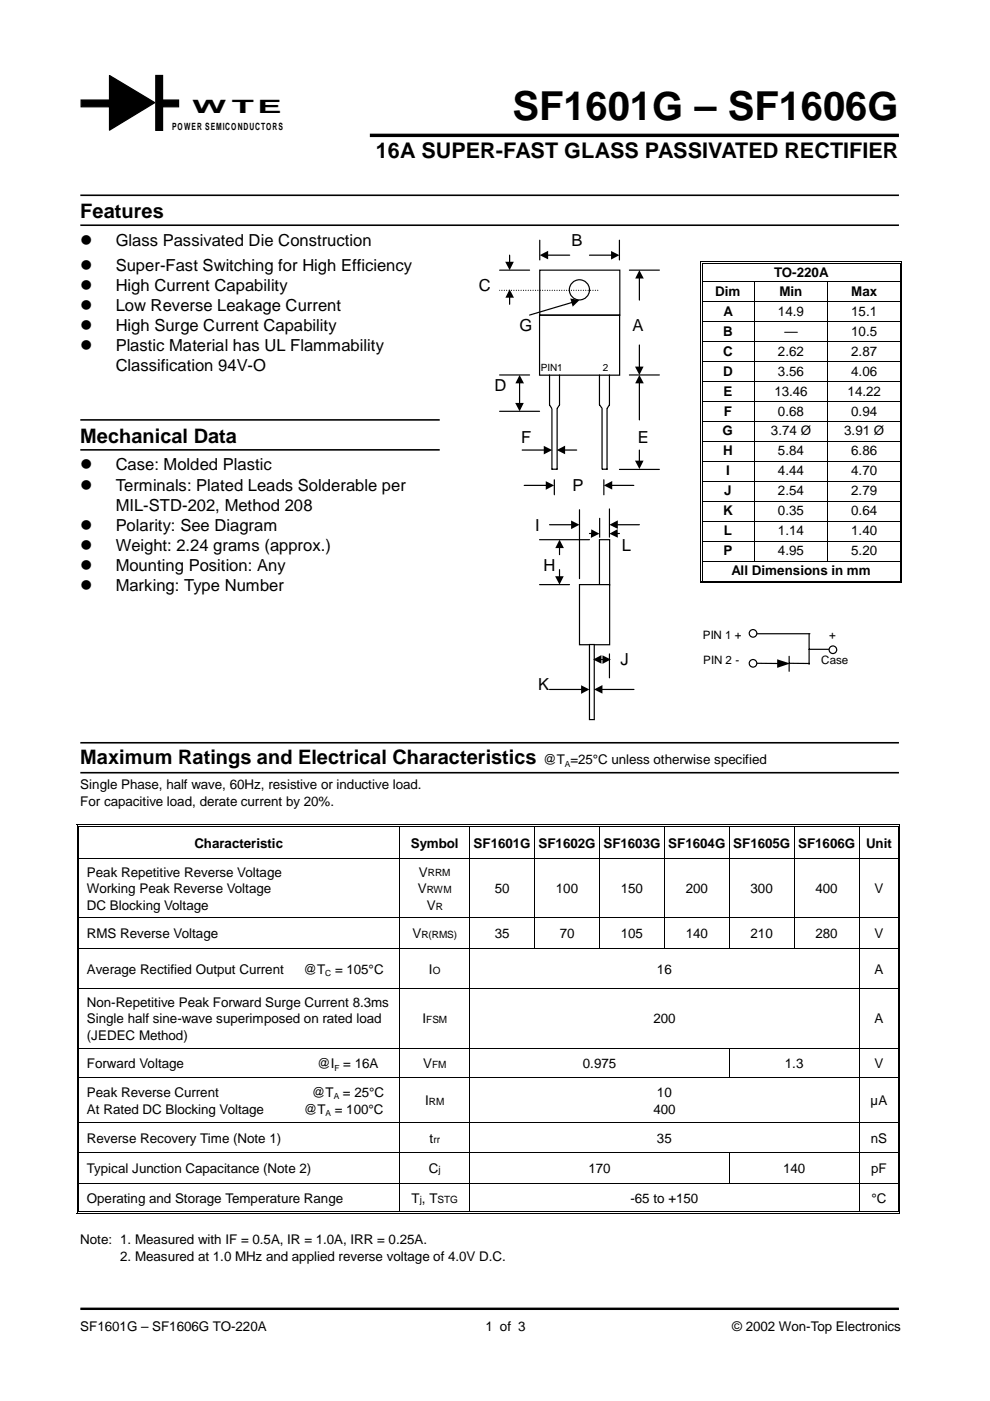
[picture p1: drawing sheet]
<svg xmlns="http://www.w3.org/2000/svg" width="210mm" height="297mm" viewBox="0 0 210 297" stroke-linecap="round" stroke-linejoin="round" font-family="sans-serif">
<path d="M17 277.5h173.6" fill="none" stroke="#000" stroke-width=".51"/>
<g fill="#000">
<path d="M16.3 174.8h.1v.5h-.1zM16.3 174.8h.5v.1h-.5zM16.6 175.1h.2v.2h-.2zM84.7 175.3h.2zM84.7 174.8h.5v.1h-.5zM84.7 175.1h.5v.2h-.5zM99.5 175.3h.2zM99.5 174.8h.5v.1h-.5zM99.5 175.1h.5v.2h-.5zM113.3 175.3h.1zM113.3 174.8h.5v.1h-.5zM113.3 175.1h.5v.2h-.5z"/>
<path d="M127 175.3h.2zM127 174.8h.5v.1h-.5zM127 175.1h.5v.2h-.5zM140.8 175.3h.1zM140.8 174.8h.5v.1h-.5zM140.8 175.1h.5v.2h-.5zM154.5 175.3h.2zM154.5 174.8h.5v.1h-.5zM154.5 175.1h.5v.2h-.5zM168.3 175.3h.2zM168.3 174.8h.5v.1h-.5zM168.3 175.1h.5v.2h-.5z"/>
<path d="M182 175.3h.2zM182 174.8h.6v.1h-.6zM182 175.1h.6v.2h-.6zM190.3 174.8h.6v.1h-.6zM190.3 175.1h.2v.2h-.2zM190.7 174.8h.2v.5h-.2zM16.3 181.9h.1v.2h-.1zM16.3 194.5h.1v.2h-.1zM16.6 181.9h.2v.2h-.2zM16.6 194.5h.2v.2h-.2zM190.3 181.9h.2v.2h-.2zM190.3 194.5h.2v.2h-.2z"/>
<path d="M190.7 181.9h.2v.2h-.2zM190.7 194.5h.2v.2h-.2zM16.3 201h.1v.2h-.1zM16.3 209.5h.1v.2h-.1zM16.6 201h.2v.2h-.2zM16.6 209.5h.2v.2h-.2zM190.3 201h.2v.2h-.2zM190.3 209.5h.2v.2h-.2zM190.7 201h.2v.2h-.2zM190.7 209.5h.2v.2h-.2zM16.3 222.2h.1v.2h-.1zM16.3 228.4h.1v.2h-.1z"/>
<path d="M16.3 238h.1v.2h-.1zM16.6 222.2h.2v.2h-.2zM16.6 228.4h.2v.2h-.2zM16.6 238h.2v.2h-.2zM190.3 222.2h.2v.2h-.2zM190.3 228.4h.2v.2h-.2zM190.3 238h.2v.2h-.2zM190.7 222.2h.2v.2h-.2zM190.7 228.4h.2v.2h-.2zM190.7 238h.2v.2h-.2zM16.3 244.3h.1v.1h-.1zM16.3 250.7h.1v.2h-.1z"/>
<path d="M16.3 256.9h.1v.5h-.1zM16.3 257.2h.5v.2h-.5zM16.6 244.3h.2v.1h-.2zM16.6 250.7h.2v.2h-.2zM84.7 256.9h.5v.1h-.5zM84.7 257.2h.5v.2h-.5zM99.5 256.9h.5v.1h-.5zM99.5 257.2h.5v.2h-.5zM182 256.9h.6v.1h-.6zM182 257.2h.6v.2h-.6zM190.3 244.3h.2v.1h-.2zM190.3 250.7h.2v.2h-.2z"/>
<path d="M190.3 257.2h.6v.2h-.6zM190.3 256.9h.2v.1h-.2zM190.7 244.3h.2v.1h-.2zM190.7 250.7h.2v.2h-.2z"/>
</g>
<g fill="none" stroke="#000" stroke-width=".21">
<path d="M16.4 175.3v6.6M16.7 175.3v6.6M16.8 174.8h67.9M16.8 175.2h67.9M84.8 175.3v6.6M85.2 174.8h14.3M85.2 175.2h14.3M99.6 175.3v6.6M100 174.8h13.3M100 175.2h13.3M113.3 175.3v6.6M113.8 174.8h13.2"/>
<path d="M113.8 175.2h13.2M127.1 175.3v6.6M127.5 174.8h13.3M127.5 175.2h13.3M140.9 175.3v6.6M141.3 174.8h13.2M141.3 175.2h13.2M154.6 175.3v6.6M155 174.8h13.3M155 175.2h13.3M168.4 175.3v6.6M168.8 174.8h13.2"/>
<path d="M168.8 175.2h13.2M182.1 175.3v6.6M182.6 174.8h7.7M182.6 175.2h7.7M190.4 175.3v6.6M190.8 175.3v6.6M16.4 182.1v12.4M16.4 194.7v6.4M16.7 182.1v12.4M16.7 194.7v6.4M16.8 182h173.5M16.8 194.6h173.5"/>
<path d="M84.8 182.1v12.4M84.8 194.7v6.4M99.6 182.1v12.4M99.6 194.7v6.4M113.3 182.1v12.4M113.3 194.7v6.4M127.1 182.1v12.4M127.1 194.7v6.4M140.9 182.1v12.4M140.9 194.7v6.4M154.6 182.1v12.4M154.6 194.7v6.4"/>
<path d="M168.4 182.1v12.4M168.4 194.7v6.4M182.1 182.1v12.4M182.1 194.7v6.4M190.4 182.1v12.4M190.4 194.7v6.4M190.8 182.1v12.4M190.8 194.7v6.4M16.4 201.2v8.3M16.4 209.7v12.5M16.7 201.2v8.3M16.7 209.7v12.5"/>
<path d="M16.8 201.1h173.5M16.8 209.6h173.5M84.8 201.2v8.3M84.8 209.7v12.5M99.6 201.2v8.3M99.6 209.7v12.5M182.1 201.2v8.3M182.1 209.7v12.5M190.4 201.2v8.3M190.4 209.7v12.5M190.8 201.2v8.3M190.8 209.7v12.5"/>
<path d="M16.4 222.4v6M16.4 228.6v9.4M16.4 238.2v6.1M16.7 222.4v6M16.7 228.6v9.4M16.7 238.2v6.1M16.8 222.3h173.5M16.8 228.5h173.5M16.8 238.1h173.5M84.8 222.4v6M84.8 228.6v9.4M84.8 238.2v6.1"/>
<path d="M99.6 222.4v6M99.6 228.6v9.4M99.6 238.2v6.1M154.6 222.4v6M182.1 222.4v6M182.1 228.6v9.4M182.1 238.2v6.1M190.4 222.4v6M190.4 228.6v9.4M190.4 238.2v6.1M190.8 222.4v6M190.8 228.6v9.4"/>
<path d="M190.8 238.2v6.1M16.4 244.4v6.3M16.4 250.9v6M16.6 257h68.1M16.7 244.4v6.3M16.7 250.9v6M16.8 244.3h173.5M16.8 250.8h173.5M16.8 257.3h67.9M84.8 244.4v6.3M84.8 250.9v6M85.2 257h14.3"/>
<path d="M85.2 257.3h14.3M99.6 244.4v6.3M99.6 250.9v6M100 257h82M100 257.3h82M154.6 244.4v6.3M182.1 244.4v6.3M182.1 250.9v6M182.6 257h7.7M182.6 257.3h7.7M190.4 244.4v6.3M190.4 250.9v6"/>
<path d="M190.8 244.4v6.3M190.8 250.9v6.5"/>
</g>
<path d="M33 16h1.5v11.6h-1.5zM17.2 21.2h5.9v1.4h-5.9zM23.2 16l9.6 5.8-9.6 5.8zM34 21.2h3.9v1.4h-3.9z" fill="#000" stroke="#000" stroke-width=".25"/>
<path d="M78.4 28.7h112.2" fill="none" stroke="#000" stroke-width=".72" stroke-linecap="butt"/>
<path d="M17 47.8h173.6M17 41.4h173.6M17 89h76.2M17 95.4h76.2M17 157.5h173.6M17 163.8h173.6" fill="none" stroke="#000" stroke-width=".34"/>
<path d="M139.8 54.1h55v73h-55z" fill="#fff"/>
<g fill="#000">
<path d="M148.4 55.4h.2v.5h-.2zM148.4 55.4h.5v.1h-.5zM148.4 59.6h.2v.2h-.2zM148.8 55.7h.1v.2h-.1zM148.8 59.6h.1v.2h-.1zM190.8 55.4h.5v.1h-.5zM190.8 55.7h.1v.2h-.1zM190.8 59.6h.1v.2h-.1zM191.1 55.4h.2v.5h-.2zM191.1 59.6h.2v.2h-.2zM148.4 63.8h.2v.2h-.2zM148.4 68.1h.2v.1h-.2z"/>
<path d="M148.4 72.3h.2v.2h-.2zM148.4 76.5h.2v.2h-.2zM148.8 63.8h.1v.2h-.1zM148.8 68.1h.1v.1h-.1zM148.8 72.3h.1v.2h-.1zM148.8 76.5h.1v.2h-.1zM190.8 63.8h.1v.2h-.1zM190.8 68.1h.1v.1h-.1zM190.8 72.3h.1v.2h-.1zM190.8 76.5h.1v.2h-.1zM191.1 63.8h.2v.2h-.2zM191.1 68.1h.2v.1h-.2z"/>
<path d="M191.1 72.3h.2v.2h-.2zM191.1 76.5h.2v.2h-.2zM148.4 80.8h.2v.1h-.2zM148.4 85h.2v.2h-.2zM148.4 89.2h.2v.2h-.2zM148.4 93.5h.2v.1h-.2zM148.4 97.7h.2v.2h-.2zM148.8 80.8h.1v.1h-.1zM148.8 85h.1v.2h-.1zM148.8 89.2h.1v.2h-.1zM148.8 93.5h.1v.1h-.1zM148.8 97.7h.1v.2h-.1z"/>
<path d="M190.8 80.8h.1v.1h-.1zM190.8 85h.1v.2h-.1zM190.8 89.2h.1v.2h-.1zM190.8 93.5h.1v.1h-.1zM190.8 97.7h.1v.2h-.1zM191.1 80.8h.2v.1h-.2zM191.1 85h.2v.2h-.2zM191.1 89.2h.2v.2h-.2zM191.1 93.5h.2v.1h-.2zM191.1 97.7h.2v.2h-.2zM148.4 101.9h.2v.2h-.2zM148.4 106.2h.2v.1h-.2z"/>
<path d="M148.4 110.4h.2v.2h-.2zM148.4 114.6h.2v.2h-.2zM148.4 118.9h.2v.1h-.2zM148.8 101.9h.1v.2h-.1zM148.8 106.2h.1v.1h-.1zM148.8 110.4h.1v.2h-.1zM148.8 114.6h.1v.2h-.1zM148.8 118.9h.1v.1h-.1zM190.8 101.9h.1v.2h-.1zM190.8 106.2h.1v.1h-.1zM190.8 110.4h.1v.2h-.1zM190.8 114.6h.1v.2h-.1z"/>
<path d="M190.8 118.9h.1v.1h-.1zM191.1 101.9h.2v.2h-.2zM191.1 106.2h.2v.1h-.2zM191.1 110.4h.2v.2h-.2zM191.1 114.6h.2v.2h-.2zM191.1 118.9h.2v.1h-.2zM148.4 123.1h.2v.5h-.2zM148.4 123.4h.5v.2h-.5zM190.8 123.4h.5v.2h-.5zM190.8 123.1h.1v.2h-.1z"/>
</g>
<g fill="none" stroke="#000" stroke-width=".21">
<path d="M148.5 55.9v3.7M148.5 59.8v4M148.9 55.9v3.7M148.9 59.8v4M148.9 55.5h41.9M148.9 55.8h41.9M148.9 59.7h41.9M160 59.8v4M175.5 59.8v4M190.9 55.9v3.7M190.9 59.8v4M191.2 55.9v3.7"/>
<path d="M191.2 59.8v4M148.5 64v4.1M148.5 68.2v4.1M148.5 72.5v4M148.5 76.7v4.1M148.9 64v4.1M148.9 68.2v4.1M148.9 72.5v4M148.9 76.7v4.1M148.9 63.9h41.9M148.9 68.2h41.9M148.9 72.4h41.9"/>
<path d="M148.9 76.6h41.9M160 64v4.1M160 68.2v4.1M160 72.5v4M160 76.7v4.1M175.5 64v4.1M175.5 68.2v4.1M175.5 72.5v4M175.5 76.7v4.1M190.9 64v4.1M190.9 68.2v4.1M190.9 72.5v4"/>
<path d="M190.9 76.7v4.1M191.2 64v4.1M191.2 68.2v4.1M191.2 72.5v4M191.2 76.7v4.1M148.5 80.9v4.1M148.5 85.2v4M148.5 89.4v4.1M148.5 93.6v4.1M148.5 97.9v4M148.9 80.9v4.1M148.9 85.2v4"/>
<path d="M148.9 89.4v4.1M148.9 93.6v4.1M148.9 97.9v4M148.9 80.9h41.9M148.9 85.1h41.9M148.9 89.3h41.9M148.9 93.6h41.9M148.9 97.8h41.9M160 80.9v4.1M160 85.2v4M160 89.4v4.1M160 93.6v4.1"/>
<path d="M160 97.9v4M175.5 80.9v4.1M175.5 85.2v4M175.5 89.4v4.1M175.5 93.6v4.1M175.5 97.9v4M190.9 80.9v4.1M190.9 85.2v4M190.9 89.4v4.1M190.9 93.6v4.1M190.9 97.9v4M191.2 80.9v4.1"/>
<path d="M191.2 85.2v4M191.2 89.4v4.1M191.2 93.6v4.1M191.2 97.9v4M148.5 102.1v4.1M148.5 106.3v4.1M148.5 110.6v4M148.5 114.8v4.1M148.5 119v4.1M148.9 102.1v4.1M148.9 106.3v4.1M148.9 110.6v4"/>
<path d="M148.9 114.8v4.1M148.9 119v4.1M148.9 102h41.9M148.9 106.3h41.9M148.9 110.5h41.9M148.9 114.7h41.9M148.9 119h41.9M160 102.1v4.1M160 106.3v4.1M160 110.6v4M160 114.8v4.1M175.5 102.1v4.1"/>
<path d="M175.5 106.3v4.1M175.5 110.6v4M175.5 114.8v4.1M190.9 102.1v4.1M190.9 106.3v4.1M190.9 110.6v4M190.9 114.8v4.1M190.9 119v4.1M191.2 102.1v4.1M191.2 106.3v4.1M191.2 110.6v4M191.2 114.8v4.1"/>
<path d="M191.2 119v4.6M148.8 123.2h42M148.9 123.5h41.9"/>
</g>
<circle cx="122.9" cy="61.5" r="2.14" fill="#fff" stroke="#000" stroke-width=".25"/>
<g fill="none" stroke="#000" stroke-width=".25">
<path d="M114.4 57.3h17v9.5h-17zM114.4 66.8h17v12.7h-17zM116.5 79.5v6.4l.5 .7M118.6 79.5v6.4l-.5 .7M127.1 79.5v6.4M129.2 79.5v6.4l-.5 .7M117 86.7v12.7M117 99.5h1.1M118.1 86.7v12.7M127.1 85.9l.5 .7M127.6 86.7v12.7M127.7 99.5h1"/>
<path d="M128.7 86.7v12.7"/>
</g>
<g fill="#000">
<path d="M105.8 61.6l.1-.2 .2 .2-.2 .1zM106.3 61.5l.2-.1 .1 .2-.2 .1zM106.8 61.5l.2-.1 .1 .2-.2 .1zM107.3 61.5l.2-.1 .1 .2-.2 .1zM107.8 61.5l.2-.1 .1 .2-.2 .1zM108.4 61.4l.2 .2-.1 .1-.2-.1zM108.9 61.5l.1-.1 .1 .2-.2 .1zM109.4 61.4l.2 .2-.1 .1-.1-.1zM109.9 61.5l.1-.1 .1 .2-.2 .1zM110.5 61.4l.1 .2-.1 .1-.1-.1zM110.9 61.5l.2-.1v.2l-.2 .1zM111.4 61.5l.2-.1v.2l-.2 .1z"/>
<path d="M111.9 61.5l.2-.1 .1 .2-.3 .1zM112.4 61.5l.2-.1 .1 .2-.2 .1zM112.9 61.5l.2-.1 .1 .2-.2 .1zM113.4 61.5l.2-.1 .1 .2-.2 .1zM113.9 61.5l.2-.1 .1 .2-.2 .1zM114.4 61.5l.2-.1 .1 .2-.2 .1zM114.9 61.5l.2-.1 .1 .2-.2 .1zM115.5 61.5l.1-.1 .1 .2-.2 .1zM116 61.5l.1-.1 .1 .2-.2 .1zM116.5 61.5l.1-.1 .1 .2-.2 .1zM117 61.5l.2-.1v.2l-.2 .1zM117.6 61.4l.1 .2-.1 .1-.1-.1z"/>
<path d="M118 61.5l.2-.1 .1 .2-.3 .1zM118.6 61.4l.2 .2-.2 .1-.1-.1zM119 61.5l.2-.1 .1 .2-.2 .1zM119.5 61.5l.2-.1 .1 .2-.2 .1zM120 61.5l.2-.1 .1 .2-.2 .1zM120.5 61.5l.2-.1 .1 .2-.2 .1zM121 61.5l.2-.1 .1 .2-.2 .1zM121.6 61.4l.2 .2-.1 .1-.1-.1zM122.1 61.5l.1-.1 .1 .2-.2 .1zM122.7 61.4l.1 .2-.1 .1-.1-.1zM123.1 61.5l.1-.1 .1 .2-.2 .1zM123.7 61.4l.1 .2-.1 .1-.1-.1z"/>
<path d="M124.1 61.5l.2-.1v.2l-.2 .1zM124.7 61.4l.2 .2-.2 .1-.1-.1zM125.1 61.5l.2-.1 .1 .2-.2 .1zM125.6 61.5l.2-.1 .1 .2-.2 .1zM126.1 61.5l.2-.1 .1 .2-.2 .1zM126.6 61.5l.2-.1 .1 .2-.2 .1z"/>
</g>
<g fill="#fff" stroke="#000" stroke-width=".25">
<path d="M127.1 114.4h2.2v9.6h-2.2z"/>
<path d="M122.9 124h6.4v12.7h-6.4z"/>
<path d="M125 136.7h1v15.9h-1z"/>
</g>
<g fill="none" stroke="#000" stroke-width=".25">
<path d="M105.9 57.3h6.4M108 54.1v1.5M114.4 50.9v4.2M116.1 54.1h4.7M125 54.1h4.6M131.3 50.9v4.2M133.4 57.3h6.4M135.6 59v4.6M105.9 79.5h6.4M108 63v1.5M121.3 64.1l-9 2.7M133.4 79.5h6.4"/>
<path d="M135.6 73.2v4.6M105.9 87.2h8.5M110.2 81.2v4.3M110.7 95.4h4.7M119.7 95.4h2.6M131.3 99.5h8.5M135.6 81.2v7.8M135.6 95.4v2.3M111.1 102.9h4.7M114.4 114.4h10.6M116.5 111.3h4.7M117.5 101.7v3.2"/>
<path d="M118.6 116.1v1.5M122.9 108.1v14.6M125 113.1h.4M127.1 109.9v4M128 101.7v3.2M129.2 107.9v6M129.7 102.9h4.7M130.9 113.1h.4M130.9 111.3h4.7M114.4 124h6.3M118.6 120.8v1.5M129.2 138.6v5.1"/>
<path d="M116.5 146.2h6.8M127.6 146.2h6.8"/>
</g>
<g fill="#000">
<path d="M107.1 55.5h1.8l-.9 1.8zM114.4 54.1l1.8-.9v1.8zM129.6 53.2l1.7 .9-1.7 .9zM135.6 57.3l.9 1.8h-1.8zM108 61.3l1 1.8h-1.8zM120.9 63.3l2 .3-1.5 1.4zM134.6 77.7h1.9l-.9 1.8zM109.2 85.4h1.9l-.9 1.8zM110.2 79.5l.9 1.8h-1.8zM115.3 94.5l1.8 .9-1.8 1zM118 95.4l1.8-.9v1.8zM134.6 97.7h1.9l-.9 1.7z"/>
<path d="M135.6 79.5l.9 1.8h-1.8zM115.7 102l1.8 .9-1.8 .9zM118.6 114.4l1 1.8h-1.9zM121.1 110.4l1.8 .9-1.8 .9zM125.4 112.2l1.7 1-1.8 .8zM128 102.9l1.8-.9v1.8zM129.2 113.2l1.8-1v1.8zM129.2 111.3l1.8-1v1.8zM117.7 122.2h1.8l-.9 1.8zM125.7 139.8l1.8-.9v1.8zM123.2 145.3l1.8 .9-1.8 .9zM127.7 138.9l1.8 .9-1.8 1z"/>
<path d="M126 146.2l1.7-1v1.9z"/>
</g>
<path d="M127.4 139.8h.4" fill="none" stroke="#000" stroke-width=".21"/>
<circle cx="159.7" cy="134.3" r=".8" fill="#fff" stroke="#000" stroke-width=".25"/>
<path d="M160.5 134.4h11.2" fill="none" stroke="#000" stroke-width=".25"/>
<circle cx="159.7" cy="140.6" r=".8" fill="#fff" stroke="#000" stroke-width=".25"/>
<path d="M167.3 139.1v3.2M171.5 134.4v6.4M171.5 137.7h4.3M160.5 140.6l4.4 .1M167.3 140.6l4.2 .1" fill="none" stroke="#000" stroke-width=".25"/>
<path d="M164.8 139.8l2.7 .9-2.7 .9z" fill="#000"/>
<circle cx="176.6" cy="137.8" r=".8" fill="#fff" stroke="#000" stroke-width=".25"/>
<text font-size="8.5" x="108.6" y="25.5">SF1601G – SF1606G</text>
<text font-size="4.6" x="79.7" y="33.6">16A SUPER-FAST GLASS PASSIVATED RECTIFIER</text>
<g font-size="4.2">
<text x="17" y="46.1">Features</text>
<text x="17" y="93.9">Mechanical Data</text>
<text x="17" y="162">Maximum Ratings and Electrical Characteristics</text>
</g>
<text font-size="3.9" x="40.7" y="23.9">W T E</text>
<g font-size="3.5">
<text x="17" y="52.2">!</text>
<text x="24.5" y="52.2">Glass Passivated Die Construction</text>
<text x="121.2" y="52.2">B</text>
<text x="17" y="57.5">!</text>
<text x="24.5" y="57.5">Super-Fast Switching for High Efficiency</text>
<text x="17" y="61.7">!</text>
<text x="17" y="66">!</text>
<text x="24.5" y="61.7">High Current Capability</text>
<text x="24.5" y="66">Low Reverse Leakage Current</text>
<text x="101.5" y="61.7">C</text>
<text x="17" y="70.2">!</text>
<text x="24.5" y="70.2">High Surge Current Capability</text>
<text x="110.2" y="70.2">G</text>
<text x="134.1" y="70.2">A</text>
<text x="17" y="74.4">!</text>
<text x="24.5" y="74.4">Plastic Material has UL Flammability</text>
<text x="24.5" y="78.7">Classification 94V-O</text>
<text x="104.9" y="82.9">D</text>
<text x="110.5" y="94">F</text>
<text x="135.2" y="94">E</text>
<text x="17" y="99.6">!</text>
<text x="24.5" y="99.6">Case: Molded Plastic</text>
<text x="17" y="104.1">!</text>
<text x="24.5" y="104.1">Terminals: Plated Leads Solderable per</text>
<text x="121.4" y="104.1">P</text>
<text x="17" y="112.5">!</text>
<text x="24.5" y="112.5">Polarity: See Diagram</text>
<text x="24.5" y="108.3">MIL-STD-202, Method 208</text>
<text x="113.5" y="112.5">I</text>
<text x="17" y="116.8">!</text>
<text x="24.5" y="116.8">Weight: 2.24 grams (approx.)</text>
<text x="131.8" y="116.8">L</text>
<text x="17" y="121">!</text>
<text x="17" y="125.2">!</text>
<text x="24.5" y="121">Mounting Position: Any</text>
<text x="24.5" y="125.2">Marking: Type Number</text>
<text x="115.2" y="121">H</text>
<text x="131.5" y="140.9">J</text>
<text x="114.1" y="146.2">K</text>
</g>
<g font-size="2.8">
<text x="164.1" y="58.7">TO-220A</text>
<text x="151.7" y="62.7">Dim</text>
<text x="165.2" y="62.7">Min</text>
<text x="180.5" y="62.7">Max</text>
<text x="153.3" y="71.2">B</text>
<text x="153.4" y="66.9">A</text>
<text x="164.9" y="66.9">14.9</text>
<text x="166.3" y="71.2">—</text>
<text x="180.5" y="66.9">15.1</text>
<text x="180.5" y="71.2">10.5</text>
<text x="153.3" y="75.4">C</text>
<text x="164.9" y="75.4">2.62</text>
<text x="180.5" y="75.4">2.87</text>
<text x="153.3" y="79.6">D</text>
<text x="153.4" y="83.9">E</text>
<text x="164.2" y="83.9">13.46</text>
<text x="164.9" y="79.6">3.56</text>
<text x="179.7" y="83.9">14.22</text>
<text x="180.5" y="79.6">4.06</text>
<text x="153.5" y="88.1">F</text>
<text x="164.9" y="88.1">0.68</text>
<text x="180.5" y="88.1">0.94</text>
<text x="153.2" y="92.3">G</text>
<text x="163.5" y="92.3">3.74 Ø</text>
<text x="179" y="92.3">3.91 Ø</text>
<text x="153.3" y="96.6">H</text>
<text x="153.9" y="100.8">I</text>
<text x="164.9" y="100.8">4.44</text>
<text x="164.9" y="96.6">5.84</text>
<text x="180.5" y="100.8">4.70</text>
<text x="180.5" y="96.6">6.86</text>
<text x="153.6" y="105">J</text>
<text x="164.9" y="105">2.54</text>
<text x="180.5" y="105">2.79</text>
<text x="153.3" y="109.3">K</text>
<text x="153.5" y="113.5">L</text>
<text x="164.9" y="109.3">0.35</text>
<text x="164.9" y="113.5">1.14</text>
<text x="180.5" y="109.3">0.64</text>
<text x="180.5" y="113.5">1.40</text>
<text x="153.4" y="117.7">P</text>
<text x="164.9" y="117.7">4.95</text>
<text x="180.5" y="117.7">5.20</text>
<text x="155.1" y="122">All Dimensions in mm</text>
<text x="17" y="167.3">Single Phase, half wave, 60Hz, resistive or inductive load.</text>
<text x="115.2" y="162.1">@T =25°C unless otherwise specified</text>
<text x="17" y="170.9">For capacitive load, derate current by 20%.</text>
<text x="41.2" y="179.7">Characteristic</text>
<text x="87.1" y="179.7">Symbol</text>
<text x="100.4" y="179.7">SF1601G SF1602G SF1603G SF1604G SF1605G SF1606G</text>
<text x="183.6" y="179.7">Unit</text>
<text x="18.4" y="185.9">Peak Repetitive Reverse Voltage</text>
<text x="88.8" y="185.9">V</text>
<text x="18.4" y="189.4">Working Peak Reverse Voltage</text>
<text x="88.6" y="189.4">V</text>
<text x="104.9" y="189.4">50</text>
<text x="117.9" y="189.4">100</text>
<text x="131.6" y="189.4">150</text>
<text x="145.4" y="189.4">200</text>
<text x="159.1" y="189.4">300</text>
<text x="172.9" y="189.4">400</text>
<text x="185.4" y="189.4">V</text>
<text x="18.4" y="192.9">DC Blocking Voltage</text>
<text x="90.5" y="192.9">V</text>
<text x="18.4" y="199">RMS Reverse Voltage</text>
<text x="87.4" y="199">V</text>
<text x="104.9" y="199">35</text>
<text x="118.7" y="199">70</text>
<text x="131.6" y="199">105</text>
<text x="145.4" y="199">140</text>
<text x="159.1" y="199">210</text>
<text x="172.9" y="199">280</text>
<text x="185.4" y="199">V</text>
<text x="18.4" y="206.5">Average Rectified Output Current</text>
<text x="64.4" y="206.5">@T</text>
<text x="71" y="206.5">= 105°C</text>
<text x="90.9" y="206.5">I</text>
<text x="139.3" y="206.5">16</text>
<text x="185.4" y="206.5">A</text>
<text x="18.4" y="213.5">Non-Repetitive Peak Forward Surge Current 8.3ms</text>
<text x="18.4" y="217">Single half sine-wave superimposed on rated load</text>
<text x="18.4" y="220.6">(JEDEC Method)</text>
<text x="89.5" y="217">I</text>
<text x="138.5" y="217">200</text>
<text x="185.4" y="217">A</text>
<text x="18.4" y="226.5">Forward Voltage</text>
<text x="67.3" y="226.5">@I = 16A</text>
<text x="89.7" y="226.5">V</text>
<text x="123.6" y="226.5">0.975</text>
<text x="166.4" y="226.5">1.3</text>
<text x="185.4" y="226.5">V</text>
<text x="18.4" y="232.6">Peak Reverse Current</text>
<text x="66.1" y="232.6">@T = 25°C</text>
<text x="139.3" y="232.6">10</text>
<text x="18.4" y="236.1">At Rated DC Blocking Voltage</text>
<text x="64.4" y="236.1">@T</text>
<text x="71" y="236.1">= 100°C</text>
<text x="90.1" y="234.4">I</text>
<text x="138.5" y="236.1">400</text>
<text x="184.6" y="234.4">µA</text>
<text x="18.4" y="242.3">Reverse Recovery Time (Note 1)</text>
<text x="91.1" y="242.3">t</text>
<text x="139.3" y="242.3">35</text>
<text x="184.6" y="242.3">nS</text>
<text x="18.4" y="248.7">Typical Junction Capacitance (Note 2)</text>
<text x="91" y="248.7">C</text>
<text x="124.8" y="248.7">170</text>
<text x="166" y="248.7">140</text>
<text x="184.7" y="248.7">pF</text>
<text x="18.4" y="255">Operating and Storage Temperature Range</text>
<text x="87.3" y="255">T, T</text>
<text x="133.7" y="255">-65 to +150</text>
<text x="184.8" y="255">°C</text>
<text x="17" y="263.8">Note: 1. Measured with IF = 0.5A, IR = 1.0A, IRR = 0.25A.</text>
<text x="25.5" y="267.3">2. Measured at 1.0 MHz and applied reverse voltage of 4.0V D.C.</text>
<text x="17" y="282.2">SF1601G – SF1606G TO-220A</text>
<text x="102.9" y="282.2">1 of 3</text>
<text x="155.2" y="282.2">© 2002 Won-Top Electronics</text>
</g>
<g font-size="2.5">
<text x="149" y="135.5">PIN 1 +</text>
<text x="175.8" y="135.5">+</text>
<text x="149.1" y="140.8">PIN 2 -</text>
<text x="174.1" y="140.8">Case</text>
</g>
<g font-size="2.1">
<text x="36.5" y="27.6">POWER SEMICONDUCTORS</text>
<text x="114.7" y="78.6">PIN1</text>
<text x="127.8" y="78.6">2</text>
<text x="90.7" y="185.8">RRM</text>
<text x="90.5" y="189.3">RWM</text>
<text x="92.4" y="192.9">R</text>
<text x="89.3" y="198.9">R(RMS)</text>
<text x="91.8" y="206.4">O</text>
<text x="90.4" y="216.9">FSM</text>
<text x="91.6" y="226.4">FM</text>
<text x="90.9" y="234.3">RM</text>
<text x="91.9" y="242.3">rr</text>
<text x="93" y="248.7">j</text>
<text x="89" y="255">j</text>
<text x="92.8" y="255">STG</text>
</g>
<g font-size="1.8">
<text x="119.8" y="162.6">A</text>
<text x="69" y="207">C</text>
<text x="70.9" y="227">F</text>
<text x="70.8" y="233.1">A</text>
<text x="69" y="236.6">A</text>
</g>
</svg>
